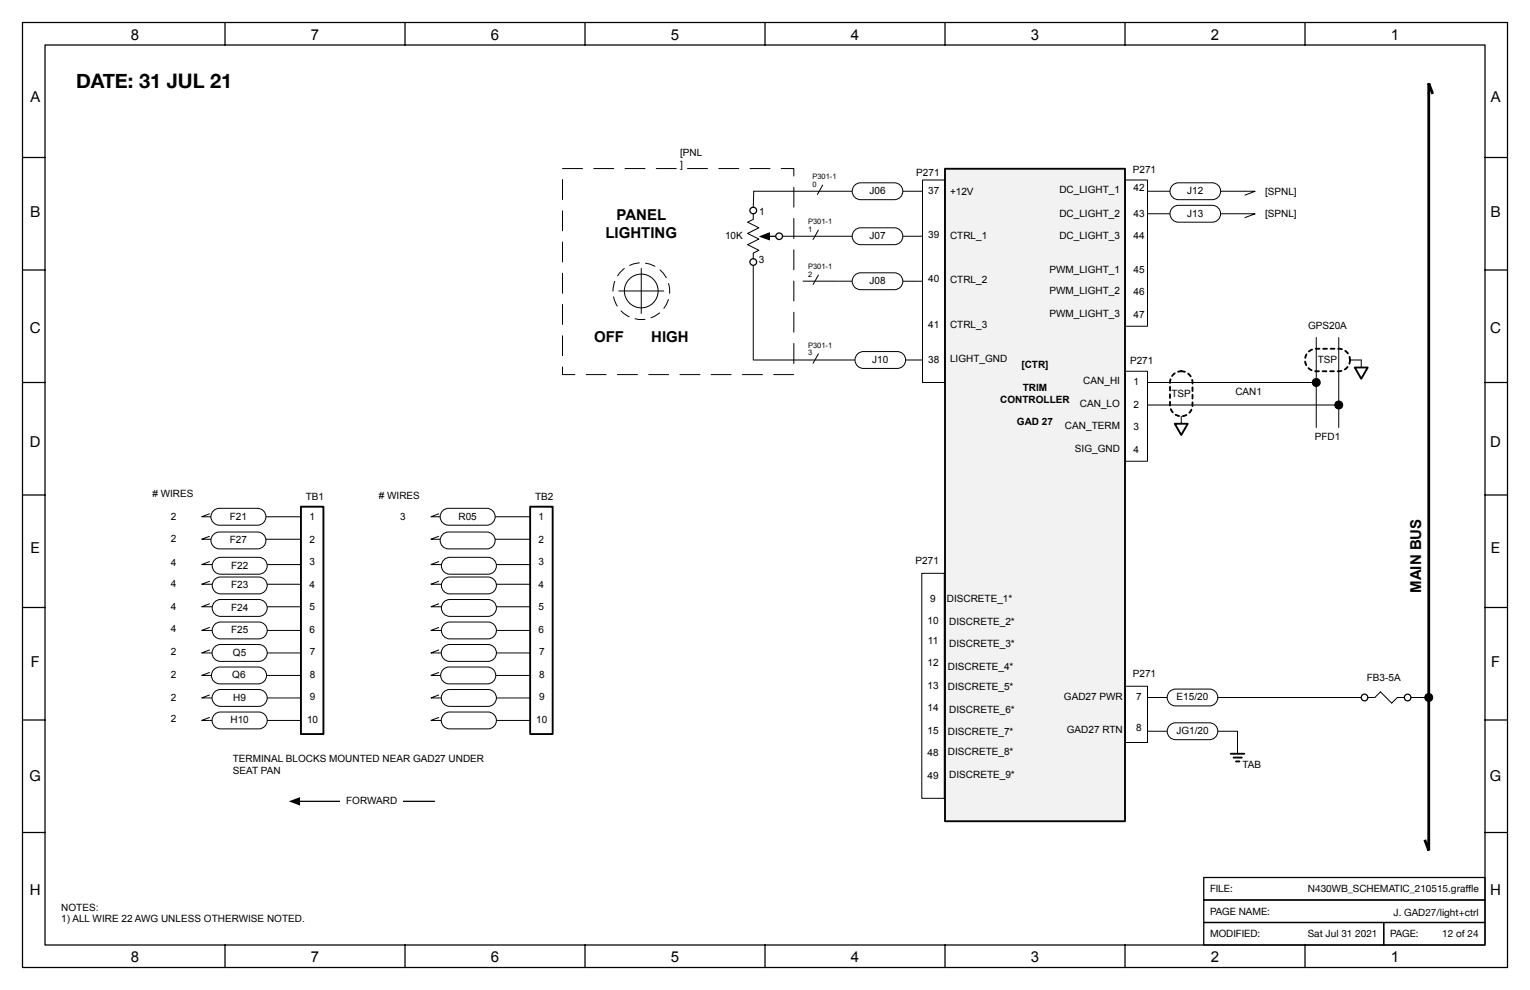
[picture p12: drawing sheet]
<svg xmlns="http://www.w3.org/2000/svg" width="432mm" height="279mm" viewBox="0 0 432 279" stroke-linecap="round" stroke-linejoin="round" font-family="sans-serif">
<path d="M317.5 104.8h6.3v25.4h-6.3z" fill="none" stroke="#000" stroke-width=".28"/>
<path d="M260.2 161.8h6.3v63.5h-6.3z" fill="#fff"/>
<path d="M260.2 161.8h6.3v63.5h-6.3z" fill="none" stroke="#000" stroke-width=".28"/>
<path d="M158.7 47.6h65.3v58.1h-65.3z" fill="none" stroke="#000" stroke-width=".28" stroke-dasharray="5.6 3.2"/>
<path d="M317.5 193.7h6.3v15.8h-6.3z" fill="#fff"/>
<path d="M317.5 193.7h6.3v15.8h-6.3z" fill="none" stroke="#000" stroke-width=".28"/>
<path d="M260.3 50.8h6.4v57.1h-6.4z" fill="#fff"/>
<path d="M260.3 50.8h6.4v57.1h-6.4z" fill="none" stroke="#000" stroke-width=".28"/>
<path d="M317.5 50.8h6.3v41.3h-6.3z" fill="#fff"/>
<path d="M317.5 50.8h6.3v41.3h-6.3z" fill="none" stroke="#000" stroke-width=".28"/>
<path d="M266.7 47.6h50.8v184.2h-50.8z" fill="#f2f2f2"/>
<path d="M266.7 47.6h50.8v184.2h-50.8z" fill="none" stroke="#000" stroke-width=".53"/>
<path d="M323.8 54h30.5l-3 1.1M212.6 60.3v1.6l-1.6 .8 3.2 1.6-3.2 1.6 3.2 1.6-3.2 1.6 3.2 1.5-1.6 .8v1.6M323.8 60.3h30.5l-3 1.1M323.8 206.4h25.4v6.3" fill="none" stroke="#000" stroke-width=".28"/>
<circle cx="212.6" cy="59.4" r=".93" fill="#fff"/>
<circle cx="212.6" cy="59.4" r=".93" fill="none" stroke="#000" stroke-width=".35"/>
<circle cx="212.6" cy="74" r=".93" fill="#fff"/>
<g fill="none" stroke="#000" stroke-width=".35">
<path d="M214.6 66.7l2.5-.9v1.8zM218.9 66.7h-1.8"/>
<circle cx="212.6" cy="74" r=".93"/>
</g>
<path d="M214.6 66.7l2.5-.9v1.8z" fill="#000"/>
<circle cx="219.9" cy="66.7" r=".93" fill="#fff"/>
<circle cx="219.9" cy="66.7" r=".93" fill="none" stroke="#000" stroke-width=".35"/>
<g fill="none" stroke="#000" stroke-width=".28">
<path d="M260.3 54h-47.6l-.1 4.6M212.6 74.9v26.7M220.8 66.7h39.4M226.6 79.4h33.6M212.7 101.6h47.6M323.8 107.9h46.6M323.8 114.3h52.9M333.4 117.5v3.1"/>
<circle cx="371.5" cy="107.9" r="1.12"/>
<circle cx="377.8" cy="114.3" r="1.12"/>
</g>
<g fill="#000">
<circle cx="371.5" cy="107.9" r="1.12"/>
<circle cx="377.8" cy="114.3" r="1.12"/>
</g>
<path d="M331.1 105.7a3.2 3.2 0 0 1 3.5-.7 3.2 3.2 0 0 1 1.9 2.9v6.4a3.2 3.2 0 0 1-3.1 3.2 3.2 3.2 0 0 1-3.2-3.2v-6.4a3.2 3.2 0 0 1 .9-2.2z" fill="none" stroke="#000" stroke-width=".53" stroke-dasharray="1.1 1.1"/>
<path d="M331.5 119.6h3.7l-1.8 3.2z" fill="#fff"/>
<path d="M331.5 119.6h3.7l-1.8 3.2z" fill="none" stroke="#000" stroke-width=".53"/>
<g fill="none" stroke="#000" stroke-width=".28">
<path d="M323.8 196.8h60.4M386 196.8h2l1.6-1.5 3.2 3.1 1.6-1.6h1.9M397.3 196.8h4.8"/>
<circle cx="403.2" cy="196.8" r="1.12"/>
</g>
<path d="M403.2 26.5v210.5" fill="none" stroke="#000" stroke-width=".79"/>
<path d="M403.2 26.5v-3l1.1 3M402.1 237l1.1 3v-3" fill="none" stroke="#000" stroke-width=".79" stroke-linecap="butt"/>
<circle cx="403.2" cy="196.8" r="1.12" fill="#000"/>
<circle cx="397.2" cy="196.9" r=".93" fill="#fff"/>
<circle cx="397.2" cy="196.9" r=".93" fill="none" stroke="#000" stroke-width=".35"/>
<circle cx="385.1" cy="196.9" r=".94" fill="#fff"/>
<circle cx="385.1" cy="196.9" r=".94" fill="none" stroke="#000" stroke-width=".35"/>
<path d="M371.5 95.2v25.4M377.8 95.2v25.4M384.2 101.6v3.2" fill="none" stroke="#000" stroke-width=".28"/>
<path d="M369.2 99.4a3.2 3.2 0 0 1 2.3-1h6.3a3.2 3.2 0 0 1 3.2 3.2 3.2 3.2 0 0 1-3.2 3.2h-6.3a3.2 3.2 0 0 1-3-2 3.2 3.2 0 0 1 .7-3.4z" fill="none" stroke="#000" stroke-width=".53" stroke-dasharray="1.1 1.1"/>
<path d="M382.3 103.7h3.7l-1.8 3.2z" fill="#fff"/>
<path d="M382.3 103.7h3.7l-1.8 3.2zM347.3 212.7h3.9M348.1 213.8h2.4M348.8 214.9h1" fill="none" stroke="#000" stroke-width=".53"/>
<path d="M381 101.6h3.2" fill="none" stroke="#000" stroke-width=".28"/>
<path d="M241 52.5a2.38 2.38 0 0 1 1.9-.9h9.5a2.38 2.38 0 0 1 2.4 2.4 2.38 2.38 0 0 1-2.4 2.4h-9.5a2.38 2.38 0 0 1-2.2-1.4 2.38 2.38 0 0 1 .3-2.5z" fill="#fff"/>
<path d="M241 52.5a2.38 2.38 0 0 1 1.9-.9h9.5a2.38 2.38 0 0 1 2.4 2.4 2.38 2.38 0 0 1-2.4 2.4h-9.5a2.38 2.38 0 0 1-2.2-1.4 2.38 2.38 0 0 1 .3-2.5z" fill="none" stroke="#000" stroke-width=".28"/>
<path d="M241.4 64.8l1.5-.5h9.5a2.38 2.38 0 0 1 2.4 2.4 2.38 2.38 0 0 1-2.4 2.4h-9.5a2.38 2.38 0 0 1-2.3-1.6 2.38 2.38 0 0 1 .8-2.7z" fill="#fff"/>
<path d="M241.4 64.8l1.5-.5h9.5a2.38 2.38 0 0 1 2.4 2.4 2.38 2.38 0 0 1-2.4 2.4h-9.5a2.38 2.38 0 0 1-2.3-1.6 2.38 2.38 0 0 1 .8-2.7z" fill="none" stroke="#000" stroke-width=".28"/>
<path d="M241.4 77.5l1.5-.5h9.5a2.38 2.38 0 0 1 2.4 2.4 2.38 2.38 0 0 1-2.4 2.4h-9.5a2.38 2.38 0 0 1-2.3-1.6 2.38 2.38 0 0 1 .8-2.7z" fill="#fff"/>
<path d="M241 77.9a2.38 2.38 0 0 1 1.9-.9h9.5a2.38 2.38 0 0 1 2.4 2.4 2.38 2.38 0 0 1-2.4 2.4h-9.5a2.38 2.38 0 0 1-2.2-1.4 2.38 2.38 0 0 1 .3-2.5z" fill="none" stroke="#000" stroke-width=".28"/>
<path d="M242.2 99.7l1.5-.5h9.5a2.38 2.38 0 0 1 2.4 2.4 2.38 2.38 0 0 1-2.4 2.4h-9.5a2.38 2.38 0 0 1-2.3-1.6 2.38 2.38 0 0 1 .8-2.7z" fill="#fff"/>
<path d="M242.2 99.7l1.5-.5h9.5a2.38 2.38 0 0 1 2.4 2.4 2.38 2.38 0 0 1-2.4 2.4h-9.5a2.38 2.38 0 0 1-2.3-1.6 2.38 2.38 0 0 1 .8-2.7z" fill="none" stroke="#000" stroke-width=".28"/>
<path d="M331.1 52.1l1.5-.5h9.5a2.38 2.38 0 0 1 2.4 2.4 2.38 2.38 0 0 1-2.4 2.4h-9.5a2.38 2.38 0 0 1-2.3-1.6 2.38 2.38 0 0 1 .8-2.7z" fill="#fff"/>
<path d="M331.1 52.1l1.5-.5h9.5a2.38 2.38 0 0 1 2.4 2.4 2.38 2.38 0 0 1-2.4 2.4h-9.5a2.38 2.38 0 0 1-2.3-1.6 2.38 2.38 0 0 1 .8-2.7z" fill="none" stroke="#000" stroke-width=".28"/>
<path d="M331.1 58.5l1.5-.6h9.5a2.38 2.38 0 0 1 2.4 2.4 2.38 2.38 0 0 1-2.4 2.4h-9.5a2.38 2.38 0 0 1-2.3-1.6 2.38 2.38 0 0 1 .8-2.6z" fill="#fff"/>
<path d="M331.1 58.5l1.5-.6h9.5a2.38 2.38 0 0 1 2.4 2.4 2.38 2.38 0 0 1-2.4 2.4h-9.5a2.38 2.38 0 0 1-2.3-1.6 2.38 2.38 0 0 1 .8-2.6z" fill="none" stroke="#000" stroke-width=".28"/>
<path d="M329.9 195.4a2.38 2.38 0 0 1 1.9-.9h9.5a2.38 2.38 0 0 1 2.4 2.4 2.38 2.38 0 0 1-2.4 2.3h-9.5a2.38 2.38 0 0 1-2.2-1.3 2.38 2.38 0 0 1 .3-2.5z" fill="#fff"/>
<path d="M329.9 195.4a2.38 2.38 0 0 1 1.9-.9h9.5a2.38 2.38 0 0 1 2.4 2.4 2.38 2.38 0 0 1-2.4 2.3h-9.5a2.38 2.38 0 0 1-2.2-1.3 2.38 2.38 0 0 1 .3-2.5z" fill="none" stroke="#000" stroke-width=".28"/>
<path d="M330.3 204.5l1.5-.5h9.5a2.38 2.38 0 0 1 2.4 2.4 2.38 2.38 0 0 1-2.4 2.4h-9.5a2.38 2.38 0 0 1-2.3-1.6 2.38 2.38 0 0 1 .8-2.7z" fill="#fff"/>
<path d="M329.9 204.9a2.38 2.38 0 0 1 1.9-.9h9.5a2.38 2.38 0 0 1 2.4 2.4 2.38 2.38 0 0 1-2.4 2.4h-9.5a2.38 2.38 0 0 1-2.2-1.4 2.38 2.38 0 0 1 .3-2.5z" fill="none" stroke="#000" stroke-width=".28"/>
<path d="M84.9 143h6.4v64.2h-6.4z" fill="#fff"/>
<path d="M84.9 143h6.4v64.2h-6.4z" fill="none" stroke="#000" stroke-width=".53"/>
<path d="M59.2 145l-2.3 .8h28M59.2 151.3l-2.3 .9h28M59.2 164l-2.3 .9h28M59.2 170.4l-2.3 .8h28" fill="none" stroke="#000" stroke-width=".28"/>
<path d="M60.1 144.4a2.38 2.38 0 0 1 1.8-.9h10.8a2.38 2.38 0 0 1 2.4 2.3 2.38 2.38 0 0 1-2.4 2.4h-10.8a2.38 2.38 0 0 1-2.1-1.3 2.38 2.38 0 0 1 .3-2.5z" fill="#fff"/>
<path d="M60.1 144.4a2.38 2.38 0 0 1 1.8-.9h10.8a2.38 2.38 0 0 1 2.4 2.3 2.38 2.38 0 0 1-2.4 2.4h-10.8a2.38 2.38 0 0 1-2.1-1.3 2.38 2.38 0 0 1 .3-2.5zM59.2 177.1l-2.3 .8h28" fill="none" stroke="#000" stroke-width=".28"/>
<path d="M60.8 176.1l1.5-.6h10.7a2.38 2.38 0 0 1 2.4 2.4 2.38 2.38 0 0 1-2.4 2.4h-10.7a2.38 2.38 0 0 1-2.3-1.6 2.38 2.38 0 0 1 .8-2.6z" fill="#fff"/>
<path d="M60.8 176.1l1.5-.6h10.7a2.38 2.38 0 0 1 2.4 2.4 2.38 2.38 0 0 1-2.4 2.4h-10.7a2.38 2.38 0 0 1-2.3-1.6 2.38 2.38 0 0 1 .8-2.6z" fill="none" stroke="#000" stroke-width=".28"/>
<path d="M60.4 150.7l1.5-.6h10.8a2.38 2.38 0 0 1 2.4 2.4 2.38 2.38 0 0 1-2.4 2.4h-10.8a2.38 2.38 0 0 1-2.2-1.6 2.38 2.38 0 0 1 .7-2.6z" fill="#fff"/>
<path d="M60.4 150.7l1.5-.6h10.8a2.38 2.38 0 0 1 2.4 2.4 2.38 2.38 0 0 1-2.4 2.4h-10.8a2.38 2.38 0 0 1-2.2-1.6 2.38 2.38 0 0 1 .7-2.6z" fill="none" stroke="#000" stroke-width=".28"/>
<path d="M60.8 163.4l1.5-.6h10.7a2.38 2.38 0 0 1 2.4 2.4 2.38 2.38 0 0 1-2.4 2.4h-10.7a2.38 2.38 0 0 1-2.3-1.6 2.38 2.38 0 0 1 .8-2.6z" fill="#fff"/>
<path d="M60.8 163.4l1.5-.6h10.7a2.38 2.38 0 0 1 2.4 2.4 2.38 2.38 0 0 1-2.4 2.4h-10.7a2.38 2.38 0 0 1-2.3-1.6 2.38 2.38 0 0 1 .8-2.6z" fill="none" stroke="#000" stroke-width=".28"/>
<path d="M60.8 169.7l1.5-.5h10.7a2.38 2.38 0 0 1 2.4 2.4 2.38 2.38 0 0 1-2.4 2.4h-10.7a2.38 2.38 0 0 1-2.3-1.6 2.38 2.38 0 0 1 .8-2.7z" fill="#fff"/>
<path d="M60.8 169.7l1.5-.5h10.7a2.38 2.38 0 0 1 2.4 2.4 2.38 2.38 0 0 1-2.4 2.4h-10.7a2.38 2.38 0 0 1-2.3-1.6 2.38 2.38 0 0 1 .8-2.7zM59.2 202.5l-2.3 .8h28" fill="none" stroke="#000" stroke-width=".28"/>
<path d="M60.4 201.8a2.38 2.38 0 0 1 1.8-.9h10.8a2.38 2.38 0 0 1 2.4 2.4 2.38 2.38 0 0 1-2.4 2.4h-10.8a2.38 2.38 0 0 1-2.1-1.3 2.38 2.38 0 0 1 .3-2.6z" fill="#fff"/>
<path d="M59.2 196.1l-2.3 .9h28M60.4 201.8a2.38 2.38 0 0 1 1.8-.9h10.8a2.38 2.38 0 0 1 2.4 2.4 2.38 2.38 0 0 1-2.4 2.4h-10.8a2.38 2.38 0 0 1-2.1-1.3 2.38 2.38 0 0 1 .3-2.6z" fill="none" stroke="#000" stroke-width=".28"/>
<path d="M60.4 195.5a2.38 2.38 0 0 1 1.8-.9h10.8a2.38 2.38 0 0 1 2.4 2.4 2.38 2.38 0 0 1-2.4 2.4h-10.8a2.38 2.38 0 0 1-2.1-1.4 2.38 2.38 0 0 1 .3-2.5z" fill="#fff"/>
<path d="M59.2 189.8l-2.3 .8h28M60.4 195.5a2.38 2.38 0 0 1 1.8-.9h10.8a2.38 2.38 0 0 1 2.4 2.4 2.38 2.38 0 0 1-2.4 2.4h-10.8a2.38 2.38 0 0 1-2.1-1.4 2.38 2.38 0 0 1 .3-2.5z" fill="none" stroke="#000" stroke-width=".28"/>
<path d="M60.6 188.8l1.5-.6h10.7a2.38 2.38 0 0 1 2.4 2.4 2.38 2.38 0 0 1-2.4 2.4h-10.7a2.38 2.38 0 0 1-2.3-1.6 2.38 2.38 0 0 1 .8-2.6z" fill="#fff"/>
<path d="M59.2 183.4l-2.3 .9h28M60.2 189.1a2.38 2.38 0 0 1 1.9-.9h10.7a2.38 2.38 0 0 1 2.4 2.4 2.38 2.38 0 0 1-2.4 2.4h-10.7a2.38 2.38 0 0 1-2.2-1.3 2.38 2.38 0 0 1 .3-2.6z" fill="none" stroke="#000" stroke-width=".28"/>
<path d="M60.7 182.4l1.5-.5h10.8a2.38 2.38 0 0 1 2.4 2.4 2.38 2.38 0 0 1-2.4 2.4h-10.8a2.38 2.38 0 0 1-2.2-1.6 2.38 2.38 0 0 1 .7-2.7z" fill="#fff"/>
<path d="M59.2 158.5l-2.3 .8h28M60.4 182.8a2.38 2.38 0 0 1 1.8-.9h10.8a2.38 2.38 0 0 1 2.4 2.4 2.38 2.38 0 0 1-2.4 2.4h-10.8a2.38 2.38 0 0 1-2.1-1.4 2.38 2.38 0 0 1 .3-2.5z" fill="none" stroke="#000" stroke-width=".28"/>
<path d="M60.8 157.8l1.5-.5h10.7a2.38 2.38 0 0 1 2.4 2.4 2.38 2.38 0 0 1-2.4 2.4h-10.7a2.38 2.38 0 0 1-2.3-1.6 2.38 2.38 0 0 1 .8-2.7z" fill="#fff"/>
<path d="M60.8 157.8l1.5-.5h10.7a2.38 2.38 0 0 1 2.4 2.4 2.38 2.38 0 0 1-2.4 2.4h-10.7a2.38 2.38 0 0 1-2.3-1.6 2.38 2.38 0 0 1 .8-2.7z" fill="none" stroke="#000" stroke-width=".28"/>
<path d="M149.6 143h6.4v64.2h-6.4z" fill="#fff"/>
<path d="M149.6 143h6.4v64.2h-6.4z" fill="none" stroke="#000" stroke-width=".53"/>
<path d="M123.9 145l-2.3 .8h28M123.9 151.3l-2.3 .9h28M123.9 164l-2.3 .9h28M123.9 170.4l-2.3 .8h28" fill="none" stroke="#000" stroke-width=".28"/>
<path d="M124.7 144.4a2.38 2.38 0 0 1 1.9-.9h10.8a2.38 2.38 0 0 1 2.3 2.3 2.38 2.38 0 0 1-2.3 2.4h-10.8a2.38 2.38 0 0 1-2.1-1.3 2.38 2.38 0 0 1 .2-2.5z" fill="#fff"/>
<path d="M124.7 144.4a2.38 2.38 0 0 1 1.9-.9h10.8a2.38 2.38 0 0 1 2.3 2.3 2.38 2.38 0 0 1-2.3 2.4h-10.8a2.38 2.38 0 0 1-2.1-1.3 2.38 2.38 0 0 1 .2-2.5zM123.9 177.1l-2.3 .8h28" fill="none" stroke="#000" stroke-width=".28"/>
<path d="M125.5 176.1l1.5-.6h10.7a2.38 2.38 0 0 1 2.4 2.4 2.38 2.38 0 0 1-2.4 2.4h-10.7a2.38 2.38 0 0 1-2.3-1.6 2.38 2.38 0 0 1 .8-2.6z" fill="#fff"/>
<path d="M125.5 176.1l1.5-.6h10.7a2.38 2.38 0 0 1 2.4 2.4 2.38 2.38 0 0 1-2.4 2.4h-10.7a2.38 2.38 0 0 1-2.3-1.6 2.38 2.38 0 0 1 .8-2.6z" fill="none" stroke="#000" stroke-width=".28"/>
<path d="M125.1 150.7l1.5-.6h10.8a2.38 2.38 0 0 1 2.3 2.4 2.38 2.38 0 0 1-2.3 2.4h-10.8a2.38 2.38 0 0 1-2.2-1.6 2.38 2.38 0 0 1 .7-2.6z" fill="#fff"/>
<path d="M125.1 150.7l1.5-.6h10.8a2.38 2.38 0 0 1 2.3 2.4 2.38 2.38 0 0 1-2.3 2.4h-10.8a2.38 2.38 0 0 1-2.2-1.6 2.38 2.38 0 0 1 .7-2.6z" fill="none" stroke="#000" stroke-width=".28"/>
<path d="M125.5 163.4l1.5-.6h10.7a2.38 2.38 0 0 1 2.4 2.4 2.38 2.38 0 0 1-2.4 2.4h-10.7a2.38 2.38 0 0 1-2.3-1.6 2.38 2.38 0 0 1 .8-2.6z" fill="#fff"/>
<path d="M125.5 163.4l1.5-.6h10.7a2.38 2.38 0 0 1 2.4 2.4 2.38 2.38 0 0 1-2.4 2.4h-10.7a2.38 2.38 0 0 1-2.3-1.6 2.38 2.38 0 0 1 .8-2.6z" fill="none" stroke="#000" stroke-width=".28"/>
<path d="M125.5 169.7l1.5-.5h10.7a2.38 2.38 0 0 1 2.4 2.4 2.38 2.38 0 0 1-2.4 2.4h-10.7a2.38 2.38 0 0 1-2.3-1.6 2.38 2.38 0 0 1 .8-2.7z" fill="#fff"/>
<path d="M125.5 169.7l1.5-.5h10.7a2.38 2.38 0 0 1 2.4 2.4 2.38 2.38 0 0 1-2.4 2.4h-10.7a2.38 2.38 0 0 1-2.3-1.6 2.38 2.38 0 0 1 .8-2.7zM123.9 202.5l-2.3 .8h28" fill="none" stroke="#000" stroke-width=".28"/>
<path d="M125.4 201.5l1.5-.6h10.8a2.38 2.38 0 0 1 2.4 2.4 2.38 2.38 0 0 1-2.4 2.4h-10.8a2.38 2.38 0 0 1-2.2-1.6 2.38 2.38 0 0 1 .7-2.6z" fill="#fff"/>
<path d="M123.9 196.1l-2.3 .9h28M125.4 201.5l1.5-.6h10.8a2.38 2.38 0 0 1 2.4 2.4 2.38 2.38 0 0 1-2.4 2.4h-10.8a2.38 2.38 0 0 1-2.2-1.6 2.38 2.38 0 0 1 .7-2.6z" fill="none" stroke="#000" stroke-width=".28"/>
<path d="M125.4 195.1l1.5-.5h10.8a2.38 2.38 0 0 1 2.4 2.4 2.38 2.38 0 0 1-2.4 2.4h-10.8a2.38 2.38 0 0 1-2.2-1.6 2.38 2.38 0 0 1 .7-2.7z" fill="#fff"/>
<path d="M123.9 189.8l-2.3 .8h28M125.1 195.5a2.38 2.38 0 0 1 1.8-.9h10.8a2.38 2.38 0 0 1 2.4 2.4 2.38 2.38 0 0 1-2.4 2.4h-10.8a2.38 2.38 0 0 1-2.1-1.4 2.38 2.38 0 0 1 .3-2.5z" fill="none" stroke="#000" stroke-width=".28"/>
<path d="M125.3 188.8l1.4-.6h10.8a2.38 2.38 0 0 1 2.4 2.4 2.38 2.38 0 0 1-2.4 2.4h-10.8a2.38 2.38 0 0 1-2.2-1.6 2.38 2.38 0 0 1 .8-2.6z" fill="#fff"/>
<path d="M123.9 183.4l-2.3 .9h28M125.3 188.8l1.4-.6h10.8a2.38 2.38 0 0 1 2.4 2.4 2.38 2.38 0 0 1-2.4 2.4h-10.8a2.38 2.38 0 0 1-2.2-1.6 2.38 2.38 0 0 1 .8-2.6z" fill="none" stroke="#000" stroke-width=".28"/>
<path d="M125.4 182.4l1.5-.5h10.8a2.38 2.38 0 0 1 2.4 2.4 2.38 2.38 0 0 1-2.4 2.4h-10.8a2.38 2.38 0 0 1-2.2-1.6 2.38 2.38 0 0 1 .7-2.7z" fill="#fff"/>
<path d="M123.9 158.5l-2.3 .8h28M125.1 182.8a2.38 2.38 0 0 1 1.8-.9h10.8a2.38 2.38 0 0 1 2.4 2.4 2.38 2.38 0 0 1-2.4 2.4h-10.8a2.38 2.38 0 0 1-2.1-1.4 2.38 2.38 0 0 1 .3-2.5z" fill="none" stroke="#000" stroke-width=".28"/>
<path d="M125.5 157.8l1.5-.5h10.7a2.38 2.38 0 0 1 2.4 2.4 2.38 2.38 0 0 1-2.4 2.4h-10.7a2.38 2.38 0 0 1-2.3-1.6 2.38 2.38 0 0 1 .8-2.7z" fill="#fff"/>
<path d="M125.5 157.8l1.5-.5h10.7a2.38 2.38 0 0 1 2.4 2.4 2.38 2.38 0 0 1-2.4 2.4h-10.7a2.38 2.38 0 0 1-2.3-1.6 2.38 2.38 0 0 1 .8-2.7z" fill="none" stroke="#000" stroke-width=".28"/>
<path d="M82 226.2l2.5-1v1.9zM84.5 226.2h38.1" fill="none" stroke="#000" stroke-width=".35"/>
<path d="M82 226.2l2.5-1v1.9z" fill="#000"/>
<path d="M96.1 224.7h17.6v2.9h-17.6z" fill="#fff"/>
<g fill="none" stroke="#000" stroke-width=".28">
<path d="M232.2 52.2l-1.5 2.7M181 75.8v12.7M231 64.9l-1.5 2.7M231 77.6l-1.5 2.7M174.6 82.1h12.7M231 99.8l-1.5 2.7"/>
<circle cx="181" cy="82.1" r="4.8"/>
</g>
<circle cx="181" cy="82.2" r="8" fill="none" stroke="#000" stroke-width=".28" stroke-dasharray="2.8 1.8"/>
<path d="M6.3 6.3h419.1v266.7h-419.1z" fill="none" stroke="#000" stroke-width=".35"/>
<path d="M419.1 234.9h6.3z" fill="#fff"/>
<g fill="none" stroke="#000" stroke-width=".35">
<path d="M12.7 12.7h406.4v254h-406.4zM63.5 6.4v6.3M114.3 6.4v6.3M165.1 6.4v6.3M215.9 6.4v6.3M266.7 6.4v6.3M317.5 6.4v6.3M368.3 6.4v6.3M6.3 44.4h6.4M419.1 44.4h6.3M6.3 76.2h6.4M419.1 76.2h6.3"/>
<path d="M6.3 107.9h6.4M419.1 107.9h6.3M6.3 139.7h6.4M419.1 139.7h6.3M6.3 171.4h6.4M419.1 171.4h6.3M6.3 203.2h6.4M419.1 203.2h6.3M6.3 234.9h6.4M419.1 234.9h6.3M339.7 254h79.4v6.3h-79.4zM339.7 247.6h79.4v6.4h-79.4z"/>
<path d="M63.5 266.7v6.3M114.3 266.7v6.3M165.1 266.7v6.3M215.9 266.7v6.3M266.7 266.7v6.3M317.5 266.7v6.3M339.7 260.3h50.8v6.4h-50.8zM368.3 266.7v6.3M390.5 260.3h28.6v6.4h-28.6z"/>
</g>
<text font-size="5.6" x="21.5" y="24.9">DATE: 31 JUL 21</text>
<g font-size="4.2">
<text x="36.9" y="11.3">8</text>
<text x="87.7" y="11.3">7</text>
<text x="138.5" y="11.3">6</text>
<text x="189.3" y="11.3">5</text>
<text x="240.1" y="11.3">4</text>
<text x="290.9" y="11.3">3</text>
<text x="341.7" y="11.3">2</text>
<text x="392.5" y="11.3">1</text>
<text x="8.6" y="28.7">A</text>
<text x="420.7" y="28.7">A</text>
<text x="8.5" y="61.3">B</text>
<text x="174" y="62">PANEL</text>
<text x="420.6" y="61.3">B</text>
<text x="170.9" y="67.1">LIGHTING</text>
<text x="8.4" y="93.9">C</text>
<text x="420.6" y="93.9">C</text>
<text x="167.6" y="96.6">OFF</text>
<text x="183.8" y="96.5">HIGH</text>
<text x="8.5" y="126.1">D</text>
<text x="420.6" y="126.1">D</text>
<text x="8.6" y="156.1">E</text>
<text x="420.8" y="156.1">E</text>
<text x="401" y="167.3" transform="rotate(-90 401 167.3)">MAIN BUS</text>
<text x="8.7" y="188.2">F</text>
<text x="420.9" y="188.2">F</text>
<text x="8.3" y="220.4">G</text>
<text x="420.5" y="220.4">G</text>
<text x="8.4" y="252.5">H</text>
<text x="420.6" y="252.5">H</text>
<text x="36.9" y="271.6">8</text>
<text x="87.7" y="271.6">7</text>
<text x="138.5" y="271.6">6</text>
<text x="189.3" y="271.6">5</text>
<text x="240.1" y="271.6">4</text>
<text x="290.9" y="271.6">3</text>
<text x="341.7" y="271.6">2</text>
<text x="392.5" y="271.6">1</text>
</g>
<g font-size="2.8">
<text x="191.9" y="44">[PNL</text>
<text x="191.9" y="47.3">]</text>
<text x="258.6" y="49.8">P271</text>
<text x="319.7" y="48.8">P271</text>
<text x="245.4" y="54.8">J06</text>
<text x="262" y="54.8">37</text>
<text x="268.1" y="55.2">+12V</text>
<text x="299" y="54.5">DC_LIGHT_1</text>
<text x="319.9" y="54">42</text>
<text x="335.1" y="54.8">J12</text>
<text x="357" y="55.2">[SPNL]</text>
<text x="214.3" y="60.8">1</text>
<text x="299" y="61.2">DC_LIGHT_2</text>
<text x="319.9" y="61.2">43</text>
<text x="335.1" y="61.2">J13</text>
<text x="357" y="61.2">[SPNL]</text>
<text x="204.6" y="67.5">10K</text>
<text x="245.4" y="67.5">J07</text>
<text x="262" y="67.2">39</text>
<text x="268.1" y="67.5">CTRL_1</text>
<text x="299" y="67.5">DC_LIGHT_3</text>
<text x="319.9" y="67.5">44</text>
<text x="214.1" y="74.2">3</text>
<text x="296.2" y="77">PWM_LIGHT_1</text>
<text x="319.9" y="77">45</text>
<text x="245.4" y="80.2">J08</text>
<text x="262" y="79.5">40</text>
<text x="268.1" y="79.9">CTRL_2</text>
<text x="296.2" y="83">PWM_LIGHT_2</text>
<text x="319.9" y="83.4">46</text>
<text x="296.2" y="89.4">PWM_LIGHT_3</text>
<text x="319.9" y="89.7">47</text>
<text x="262" y="92.6">41</text>
<text x="268.1" y="92.6">CTRL_3</text>
<text x="369.2" y="92.9">GPS20A</text>
<text x="246.2" y="102.4">J10</text>
<text x="262" y="102.4">38</text>
<text x="268.1" y="102.1">LIGHT_GND</text>
<text x="288.3" y="103.9">[CTR]</text>
<text x="318.9" y="102.8">P271</text>
<text x="371.9" y="102.4">TSP</text>
<text x="282.3" y="113.6">CONTROLLER</text>
<text x="288.7" y="110.3">TRIM</text>
<text x="305.7" y="108.4">CAN_HI</text>
<text x="319.9" y="108.8">1</text>
<text x="330.6" y="112">TSP</text>
<text x="348.7" y="111.6">CAN1</text>
<text x="304.8" y="114.8">CAN_LO</text>
<text x="319.9" y="115.1">2</text>
<text x="287" y="120">GAD 27</text>
<text x="300.6" y="121.1">CAN_TERM</text>
<text x="319.9" y="121.5">3</text>
<text x="371" y="124.3">PFD1</text>
<text x="303.4" y="127.5">SIG_GND</text>
<text x="319.9" y="127.8">4</text>
<text x="43" y="140.2"># WIRES</text>
<text x="86.3" y="141">TB1</text>
<text x="106.9" y="140.9"># WIRES</text>
<text x="151" y="141">TB2</text>
<text x="48.2" y="146.7">2</text>
<text x="64.9" y="146.7">F21</text>
<text x="87.3" y="146.8">1</text>
<text x="112.9" y="146.7">3</text>
<text x="129.4" y="146.7">R05</text>
<text x="152" y="146.8">1</text>
<text x="48.2" y="153">2</text>
<text x="64.9" y="153.4">F27</text>
<text x="87.3" y="153.1">2</text>
<text x="152" y="153.1">2</text>
<text x="48.2" y="159.7">4</text>
<text x="65.2" y="160.5">F22</text>
<text x="87.3" y="159.5">3</text>
<text x="152" y="159.5">3</text>
<text x="258.4" y="159.1">P271</text>
<text x="48.2" y="165.7">4</text>
<text x="65.2" y="166.1">F23</text>
<text x="87.3" y="165.8">4</text>
<text x="152" y="165.8">4</text>
<text x="48.2" y="172.1">4</text>
<text x="65.2" y="172.4">F24</text>
<text x="87.3" y="172.2">5</text>
<text x="152" y="172.2">5</text>
<text x="262.5" y="169.8">9</text>
<text x="267.2" y="170">DISCRETE_1*</text>
<text x="48.2" y="178.4">4</text>
<text x="65.2" y="178.8">F25</text>
<text x="87.3" y="178.6">6</text>
<text x="152" y="178.6">6</text>
<text x="261.8" y="176.1">10</text>
<text x="267.9" y="176.4">DISCRETE_2*</text>
<text x="48.2" y="184.8">2</text>
<text x="65.7" y="185.1">Q5</text>
<text x="87.4" y="184.9">7</text>
<text x="152.1" y="184.9">7</text>
<text x="261.9" y="181.7">11</text>
<text x="267.9" y="182.7">DISCRETE_3*</text>
<text x="48.2" y="191.5">2</text>
<text x="65.6" y="191.5">Q6</text>
<text x="87.4" y="191.2">8</text>
<text x="152.1" y="191.2">8</text>
<text x="261.8" y="188">12</text>
<text x="267.5" y="189.1">DISCRETE_4*</text>
<text x="319.7" y="191">P271</text>
<text x="48.2" y="197.8">2</text>
<text x="65.8" y="197.8">H9</text>
<text x="87.4" y="197.6">9</text>
<text x="152.1" y="197.6">9</text>
<text x="261.8" y="194.4">13</text>
<text x="267.5" y="194.7">DISCRETE_5*</text>
<text x="300.3" y="197.7">GAD27 PWR</text>
<text x="320.7" y="197.7">7</text>
<text x="332.1" y="197.7">E15/20</text>
<text x="385.7" y="192.1">FB3-5A</text>
<text x="48.2" y="203.8">2</text>
<text x="86.7" y="203.9">10</text>
<text x="151.3" y="203.9">10</text>
<text x="261.8" y="200.7">14</text>
<text x="267.9" y="201.1">DISCRETE_6*</text>
<text x="65" y="204.2">H10</text>
<text x="261.8" y="207.1">15</text>
<text x="267.5" y="207.4">DISCRETE_7*</text>
<text x="301.1" y="206.9">GAD27 RTN</text>
<text x="320.7" y="206.4">8</text>
<text x="332" y="207.2">JG1/20</text>
<text x="65.7" y="215.1">TERMINAL BLOCKS MOUNTED NEAR GAD27 UNDER</text>
<text x="261.8" y="213.4">48</text>
<text x="267.5" y="213.1">DISCRETE_8*</text>
<text x="65.7" y="218.4">SEAT PAN</text>
<text x="261.8" y="219.8">49</text>
<text x="267.9" y="219.4">DISCRETE_9*</text>
<text x="350.7" y="216.7">TAB</text>
<text x="97.7" y="227">FORWARD</text>
<text x="341.5" y="251.8">FILE:</text>
<text x="369.1" y="251.8">N430WB_SCHEMATIC_210515.grafe</text>
<text x="413.6" y="251.8">f</text>
<text x="413.6" y="251.8">l</text>
<text x="17.3" y="257">NOTES:</text>
<text x="17.3" y="260.3">1) ALL WIRE 22 AWG UNLESS OTHERWISE NOTED.</text>
<text x="341.5" y="258.2">PAGE NAME:</text>
<text x="393.3" y="258.6">J. GAD27/light+ctrl</text>
<text x="341.5" y="264.5">MODIFIED:</text>
<text x="369.1" y="264.5">Sat Jul 31 2021</text>
<text x="392.3" y="264.5">PAGE:</text>
<text x="407" y="264.5">12 of 24</text>
</g>
<g font-size="2.1">
<text x="229.3" y="50.5">P301-1</text>
<text x="229.3" y="52.7">0</text>
<text x="228.1" y="63.2">P301-1</text>
<text x="228.1" y="65.4">1</text>
<text x="228.1" y="75.9">P301-1</text>
<text x="228.1" y="78.1">2</text>
<text x="228.1" y="98.1">P301-1</text>
<text x="228.1" y="100.3">3</text>
</g>
</svg>
